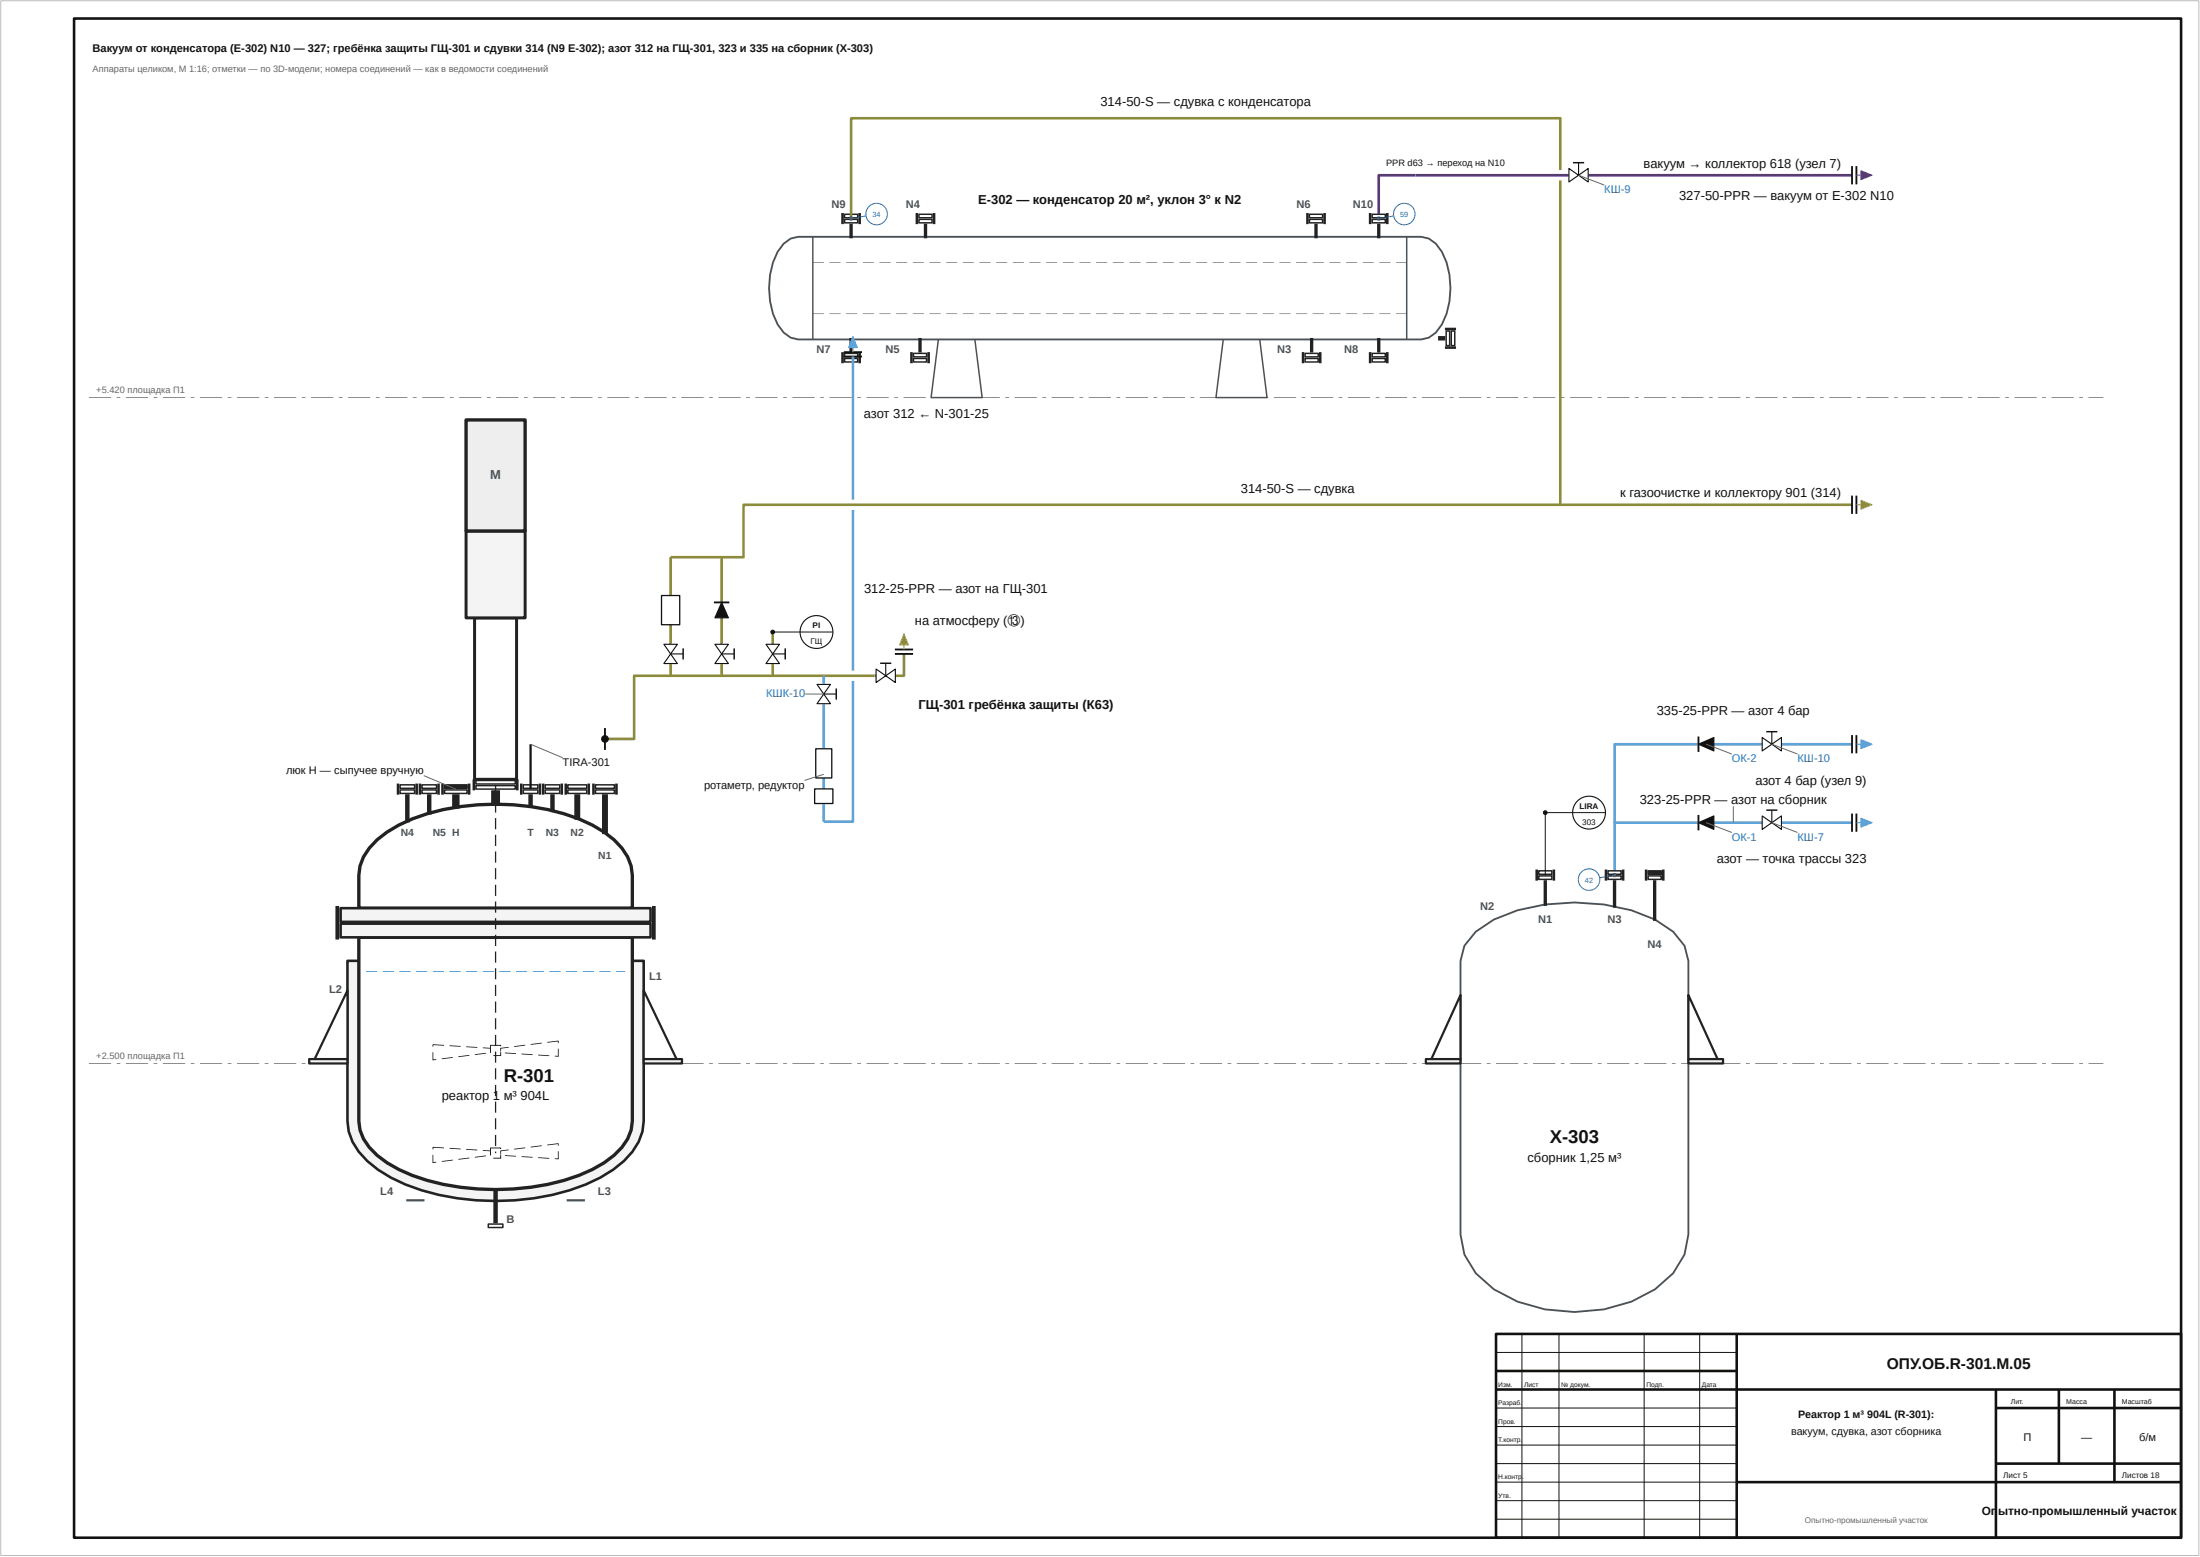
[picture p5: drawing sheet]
<svg xmlns="http://www.w3.org/2000/svg" width="594mm" height="420mm" viewBox="0 0 594 420" stroke-linecap="round" stroke-linejoin="round" font-family="sans-serif">
<path d="M20 5h569v410h-569zM404 360h185v55h-185zM469 360v55M404 370h65M404 375h185M539 375v40M539 380h50M556 375v20M571 375v25M469 400h120M539 395h50" fill="none" stroke="#111" stroke-width=".7" stroke-linecap="butt"/>
<path d="M423.7 47.3h-51.4v11.7M428.9 47.3h71.2" fill="none" stroke="#6a3c9a" stroke-width=".7" stroke-linecap="butt"/>
<path d="M500.1 136.2h-299.3v14.2h-19.7v23.5M194.9 150.4v12.2M181.1 179.1v3.3M194.9 166.7v7.2M194.9 179.1v3.3M208.7 170.6v3.3M208.7 179.1v3.3M244.1 176.5v5.9h-2.3M236.6 182.4h-65.4v17h-7.8" fill="none" stroke="#8b8b3b" stroke-width=".7" stroke-linecap="butt"/>
<path d="M222.4 182.4v2.3M222.4 189.9v31.9M458.7 200.8h-22.7v21.2M462.8 200.8h13.1M481.1 200.8h19M458.7 222h-22.7v14.2M462.8 222h13.1M481.1 222h19" fill="none" stroke="#5da4da" stroke-width=".7" stroke-linecap="butt"/>
<path d="M.2 .2h593.6v419.6h-593.6z" fill="none" stroke="#bbb" stroke-width=".27"/>
<path d="M411 360v55M421 360v55M444 360v55M459 360v55M404 365h65M404 380h65M404 385h65M404 390h65M404 395h65M404 400h65M404 405h65M404 410h65" fill="none" stroke="#111" stroke-width=".27"/>
<g fill="#666">
<path d="M24 286.9h6v.2h-6zM31.5 286.9h1v.2h-1zM34 286.9h6v.2h-6zM41.5 286.9h1v.2h-1zM44 286.9h6v.2h-6zM51.5 286.9h1v.2h-1zM54 286.9h6v.2h-6zM61.5 286.9h1v.2h-1zM64 286.9h6v.2h-6zM71.5 286.9h1v.2h-1zM74 286.9h6v.2h-6zM81.5 286.9h1v.2h-1zM84 286.9h6v.2h-6zM91.5 286.9h1v.2h-1zM94 286.9h6v.2h-6zM101.5 286.9h1v.2h-1zM104 286.9h6v.2h-6zM111.5 286.9h1v.2h-1zM114 286.9h6v.2h-6zM121.5 286.9h1v.2h-1zM124 286.9h6v.2h-6zM131.5 286.9h1v.2h-1zM134 286.9h6v.2h-6zM141.5 286.9h1v.2h-1zM144 286.9h6v.2h-6zM151.5 286.9h1v.2h-1zM154 286.9h6v.2h-6zM161.5 286.9h1v.2h-1zM164 286.9h6v.2h-6zM171.5 286.9h1v.2h-1zM174 286.9h6v.2h-6zM181.5 286.9h1v.2h-1zM184 286.9h6v.2h-6zM191.5 286.9h1v.2h-1zM194 286.9h6v.2h-6zM201.5 286.9h1v.2h-1zM204 286.9h6v.2h-6zM211.5 286.9h1v.2h-1zM214 286.9h6v.2h-6zM221.5 286.9h1v.2h-1zM224 286.9h6v.2h-6zM231.5 286.9h1v.2h-1zM234 286.9h6v.2h-6zM241.5 286.9h1v.2h-1zM244 286.9h6v.2h-6zM251.5 286.9h1v.2h-1zM254 286.9h6v.2h-6zM261.5 286.9h1v.2h-1zM264 286.9h6v.2h-6zM271.5 286.9h1v.2h-1zM274 286.9h6v.2h-6zM281.5 286.9h1v.2h-1zM284 286.9h6v.2h-6zM291.5 286.9h1v.2h-1zM294 286.9h6v.2h-6zM301.5 286.9h1v.2h-1zM304 286.9h6v.2h-6zM311.5 286.9h1v.2h-1zM314 286.9h6v.2h-6zM321.5 286.9h1v.2h-1zM324 286.9h6v.2h-6zM331.5 286.9h1v.2h-1zM334 286.9h6v.2h-6zM341.5 286.9h1v.2h-1zM344 286.9h6v.2h-6zM351.5 286.9h1v.2h-1zM354 286.9h6v.2h-6zM361.5 286.9h1v.2h-1zM364 286.9h6v.2h-6zM371.5 286.9h1v.2h-1zM374 286.9h6v.2h-6zM381.5 286.9h1v.2h-1zM384 286.9h6v.2h-6zM391.5 286.9h1v.2h-1zM394 286.9h6v.2h-6zM401.5 286.9h1v.2h-1zM404 286.9h6v.2h-6zM411.5 286.9h1v.2h-1zM414 286.9h6v.2h-6zM421.5 286.9h1v.2h-1zM424 286.9h6v.2h-6zM431.5 286.9h1v.2h-1zM434 286.9h6v.2h-6zM441.5 286.9h1v.2h-1zM444 286.9h6v.2h-6zM451.5 286.9h1v.2h-1zM454 286.9h6v.2h-6zM461.5 286.9h1v.2h-1zM464 286.9h6v.2h-6zM471.5 286.9h1v.2h-1zM474 286.9h6v.2h-6zM481.5 286.9h1v.2h-1zM484 286.9h6v.2h-6zM491.5 286.9h1v.2h-1zM494 286.9h6v.2h-6zM501.5 286.9h1v.2h-1zM504 286.9h6v.2h-6zM511.5 286.9h1v.2h-1zM514 286.9h6v.2h-6zM521.5 286.9h1v.2h-1zM524 286.9h6v.2h-6zM531.5 286.9h1v.2h-1zM534 286.9h6v.2h-6zM541.5 286.9h1v.2h-1zM544 286.9h6v.2h-6zM551.5 286.9h1v.2h-1zM554 286.9h6v.2h-6zM561.5 286.9h1v.2h-1zM564 286.9h4v.2h-4z"/>
<path d="M24 107.2h6v.2h-6zM31.5 107.2h1v.2h-1zM34 107.2h6v.2h-6zM41.5 107.2h1v.2h-1zM44 107.2h6v.2h-6zM51.5 107.2h1v.2h-1zM54 107.2h6v.2h-6zM61.5 107.2h1v.2h-1zM64 107.2h6v.2h-6zM71.5 107.2h1v.2h-1zM74 107.2h6v.2h-6zM81.5 107.2h1v.2h-1zM84 107.2h6v.2h-6zM91.5 107.2h1v.2h-1zM94 107.2h6v.2h-6zM101.5 107.2h1v.2h-1zM104 107.2h6v.2h-6zM111.5 107.2h1v.2h-1zM114 107.2h6v.2h-6zM121.5 107.2h1v.2h-1zM124 107.2h6v.2h-6zM131.5 107.2h1v.2h-1zM134 107.2h6v.2h-6zM141.5 107.2h1v.2h-1zM144 107.2h6v.2h-6zM151.5 107.2h1v.2h-1zM154 107.2h6v.2h-6zM161.5 107.2h1v.2h-1zM164 107.2h6v.2h-6zM171.5 107.2h1v.2h-1zM174 107.2h6v.2h-6zM181.5 107.2h1v.2h-1zM184 107.2h6v.2h-6zM191.5 107.2h1v.2h-1zM194 107.2h6v.2h-6zM201.5 107.2h1v.2h-1zM204 107.2h6v.2h-6zM211.5 107.2h1v.2h-1zM214 107.2h6v.2h-6zM221.5 107.2h1v.2h-1zM224 107.2h6v.2h-6zM231.5 107.2h1v.2h-1zM234 107.2h6v.2h-6zM241.5 107.2h1v.2h-1zM244 107.2h6v.2h-6zM251.5 107.2h1v.2h-1zM254 107.2h6v.2h-6zM261.5 107.2h1v.2h-1zM264 107.2h6v.2h-6zM271.5 107.2h1v.2h-1zM274 107.2h6v.2h-6zM281.5 107.2h1v.2h-1zM284 107.2h6v.2h-6zM291.5 107.2h1v.2h-1zM294 107.2h6v.2h-6zM301.5 107.2h1v.2h-1zM304 107.2h6v.2h-6zM311.5 107.2h1v.2h-1zM314 107.2h6v.2h-6zM321.5 107.2h1v.2h-1zM324 107.2h6v.2h-6zM331.5 107.2h1v.2h-1zM334 107.2h6v.2h-6zM341.5 107.2h1v.2h-1zM344 107.2h6v.2h-6zM351.5 107.2h1v.2h-1zM354 107.2h6v.2h-6zM361.5 107.2h1v.2h-1zM364 107.2h6v.2h-6zM371.5 107.2h1v.2h-1zM374 107.2h6v.2h-6zM381.5 107.2h1v.2h-1zM384 107.2h6v.2h-6zM391.5 107.2h1v.2h-1zM394 107.2h6v.2h-6zM401.5 107.2h1v.2h-1zM404 107.2h6v.2h-6zM411.5 107.2h1v.2h-1zM414 107.2h6v.2h-6zM421.5 107.2h1v.2h-1zM424 107.2h6v.2h-6zM431.5 107.2h1v.2h-1zM434 107.2h6v.2h-6zM441.5 107.2h1v.2h-1zM444 107.2h6v.2h-6zM451.5 107.2h1v.2h-1zM454 107.2h6v.2h-6zM461.5 107.2h1v.2h-1zM464 107.2h6v.2h-6zM471.5 107.2h1v.2h-1zM474 107.2h6v.2h-6zM481.5 107.2h1v.2h-1zM484 107.2h6v.2h-6zM491.5 107.2h1v.2h-1zM494 107.2h6v.2h-6zM501.5 107.2h1v.2h-1zM504 107.2h6v.2h-6zM511.5 107.2h1v.2h-1zM514 107.2h6v.2h-6zM521.5 107.2h1v.2h-1zM524 107.2h6v.2h-6zM531.5 107.2h1v.2h-1zM534 107.2h6v.2h-6zM541.5 107.2h1v.2h-1zM544 107.2h6v.2h-6zM551.5 107.2h1v.2h-1zM554 107.2h6v.2h-6zM561.5 107.2h1v.2h-1zM564 107.2h4v.2h-4z"/>
</g>
<path d="M93.8 259.3h80v43.3a14.9 14.9 0 0 1-5.3 10.7 45.9 45.9 0 0 1-24.3 10.1 65.7 65.7 0 0 1-38.7-5.6 23.7 23.7 0 0 1-10.3-9.7l-1-2.7-.4-2.8z" fill="#f4f4f4"/>
<path d="M93.8 259.3h80v43.3a14.9 14.9 0 0 1-5.3 10.7 45.9 45.9 0 0 1-24.3 10.1 65.7 65.7 0 0 1-38.7-5.6 23.7 23.7 0 0 1-10.3-9.7l-1-2.7-.4-2.8z" fill="none" stroke="#222" stroke-width=".7" stroke-linecap="butt"/>
<path d="M96.9 253h73.9v49.6a12.4 12.4 0 0 1-5 9.2 43.9 43.9 0 0 1-22.4 8.6 64.8 64.8 0 0 1-35.7-4.8 21.3 21.3 0 0 1-9.5-8.2l-1-2.4-.3-2.4z" fill="#fff"/>
<path d="M96.9 253h73.9v49.6a12.4 12.4 0 0 1-5 9.2 43.9 43.9 0 0 1-22.4 8.6 64.8 64.8 0 0 1-35.7-4.8 21.3 21.3 0 0 1-9.5-8.2l-1-2.4-.3-2.4z" fill="none" stroke="#222" stroke-width=".9" stroke-linecap="butt"/>
<path d="M101.9 226.6a43 43 0 0 1 22.4-8.9 62.6 62.6 0 0 1 35.6 5 21.5 21.5 0 0 1 9.6 8.6l.9 2.4 .4 2.5v8.9h-73.9v-8.9a13.1 13.1 0 0 1 5-9.6z" fill="#fff"/>
<path d="M101.9 226.6a43 43 0 0 1 22.4-8.9 62.6 62.6 0 0 1 35.6 5 21.5 21.5 0 0 1 9.6 8.6l.9 2.4 .4 2.5v8.9h-73.9v-8.9a13.1 13.1 0 0 1 5-9.6z" fill="none" stroke="#222" stroke-width=".9" stroke-linecap="butt"/>
<path d="M92 245.1h83.7v3.7h-83.7z" fill="#f4f4f4"/>
<path d="M92 245.1h83.7v3.7h-83.7z" fill="none" stroke="#222" stroke-width=".7" stroke-linecap="butt"/>
<path d="M92 249.3h83.7v3.7h-83.7z" fill="#f4f4f4"/>
<path d="M92 249.3h83.7v3.7h-83.7z" fill="none" stroke="#222" stroke-width=".7" stroke-linecap="butt"/>
<path d="M91.1 244.5v9.1M176.6 244.5v9.1" fill="none" stroke="#222" stroke-width="1" stroke-linecap="butt"/>
<path d="M93.8 267.3v18.5h-8.8z" fill="#fff"/>
<path d="M93.8 267.3v18.5h-8.8z" fill="none" stroke="#222" stroke-width=".6"/>
<path d="M83.5 285.8h10.3v1.2h-10.3z" fill="#f4f4f4"/>
<path d="M83.5 285.8h10.3v1.2h-10.3z" fill="none" stroke="#222" stroke-width=".6"/>
<path d="M173.8 267.3l8.9 18.5h-8.9z" fill="#fff"/>
<path d="M173.8 267.3l8.9 18.5h-8.9z" fill="none" stroke="#222" stroke-width=".6"/>
<path d="M173.8 285.8h10.4v1.2h-10.4z" fill="#f4f4f4"/>
<path d="M173.8 285.8h10.4v1.2h-10.4z" fill="none" stroke="#222" stroke-width=".6"/>
<path d="M133.8 213.3v4.2" fill="none" stroke="#222" stroke-width="2.4" stroke-linecap="butt"/>
<path d="M128.5 212h10.7v1h-10.7z" fill="#fff"/>
<path d="M128.5 212h10.7v1h-10.7z" fill="none" stroke="#222" stroke-width=".4"/>
<path d="M128.5 210.6h10.7v1h-10.7z" fill="#fff"/>
<path d="M128.5 210.6h10.7v1h-10.7z" fill="none" stroke="#222" stroke-width=".4"/>
<path d="M128 210.3v3M139.7 210.3v3" fill="none" stroke="#222" stroke-width=".7" stroke-linecap="butt"/>
<path d="M128.2 166.7h11.3v43.6h-11.3z" fill="#fff"/>
<path d="M128.2 166.7h11.3v43.6h-11.3z" fill="none" stroke="#222" stroke-width=".8" stroke-linecap="butt"/>
<path d="M125.9 143.3h15.9v23.4h-15.9z" fill="#f4f4f4"/>
<path d="M125.9 143.3h15.9v23.4h-15.9z" fill="none" stroke="#222" stroke-width=".8" stroke-linecap="butt"/>
<path d="M125.9 113.3h15.9v30h-15.9z" fill="#eee"/>
<path d="M125.9 113.3h15.9v30h-15.9z" fill="none" stroke="#222" stroke-width=".9" stroke-linecap="butt"/>
<path d="M133.7 211.8h.3v3h-.3zM133.7 216.3h.3v3h-.3zM133.7 220.8h.3v3h-.3zM133.7 225.3h.3v3h-.3zM133.7 229.8h.3v3h-.3zM133.7 234.3h.3v3h-.3zM133.7 238.8h.3v3h-.3zM133.7 243.3h.3v3h-.3zM133.7 247.8h.3v3h-.3zM133.7 252.3h.3v3h-.3zM133.7 256.8h.3v3h-.3zM133.7 261.3h.3v3h-.3zM133.7 265.8h.3v3h-.3zM133.7 270.3h.3v3h-.3zM133.7 274.8h.3v3h-.3zM133.7 279.3h.3v3h-.3zM133.7 283.8h.3v3h-.3zM133.7 288.3h.3v3h-.3zM133.7 292.8h.3v3h-.3zM133.7 297.3h.3v3h-.3zM133.7 301.8h.3v3h-.3zM133.7 306.3h.3v3h-.3zM133.7 310.8h.3v.4h-.3z" fill="#222"/>
<g fill="#1a1a1a">
<path d="M133.2 312.4l2 .2-.1-1h.2v1.1h-2.1zM132.4 309.7h2.8l.1 .4h-.2l.1-.3h-2.7l.1 2h-.3z"/>
<path d="M116.9 309.5l3 .2v.2l-3-.2zM121.4 309.8l3 .2v.2l-3-.2zM125.9 310.1l3 .2v.2l-3-.2zM130.4 310.4l2.1 .1 .1 1h-.3l.2-.9h-2.1zM128.2 312.2l3-.4v.3l-2.9 .3zM123.8 312.8l2.9-.4 .1 .2-3 .4zM119.3 313.3l3-.3v.2l-3 .4zM116.8 311.7h.2l-.1 2.1 .9-.3v.3h-1zM116.8 309.6h.2v.6h-.2z"/>
<path d="M147.8 308.9l2.9-.4 .1 .2-3 .4zM143.3 309.5l3-.4v.2l-3 .4zM138.8 310l3-.3v.2l-2.9 .3zM135.1 310.5l2.3-.3v.2l-2.2 .2 .1 .8h-.2zM136.4 311.7l2.9 .2v.3l-3-.2zM140.8 312l3 .2v.2l-3-.1zM145.3 312.3l3 .2v.2l-3-.2zM150.6 310.7h.3v2.1h-1.1v-.2l1 .2zM150.6 308.6h.3v.6h-.3z"/>
<path d="M133.2 284.8l2 .1-.1-1h.2v1.1h-2.1zM132.4 282h2.8l.1 .4h-.2l.1-.3h-2.7l.1 2.1h-.3z"/>
<path d="M116.9 281.8l3 .2v.2l-3-.2zM121.4 282.1l3 .2v.2l-3-.2zM125.9 282.4l3 .2v.2l-3-.2zM130.4 282.7l2.1 .1 .1 1h-.3l.2-.9h-2.1zM128.2 284.5l3-.4v.3l-3 .3zM123.8 285.1l2.9-.4 .1 .2-3 .4zM119.3 285.6l3-.3v.2l-3 .4zM116.8 284h.2l-.1 2.1 .9-.3v.3h-1zM116.8 281.9h.2v.6h-.2z"/>
<path d="M147.8 281.2l2.9-.4 .1 .2-3 .4zM143.3 281.8l3-.4v.2l-3 .4zM138.8 282.3l3-.3v.2l-2.9 .4zM135.1 282.8l2.3-.3v.2l-2.2 .2 .1 .8h-.2zM136.4 284.1l3 .1-.1 .3-3-.2zM140.9 284.3l2.9 .2v.2l-3-.1zM145.3 284.6l3 .2v.2l-3-.2zM150.6 283h.3v2.1h-1.1v-.2l1 .2zM150.6 280.9h.3v.6h-.3z"/>
</g>
<path d="M98.9 262.1h3v.2h-3zM103.4 262.1h3v.2h-3zM107.9 262.1h3v.2h-3zM112.4 262.1h3v.2h-3zM116.9 262.1h3v.2h-3zM121.4 262.1h3v.2h-3zM125.9 262.1h3v.2h-3zM130.4 262.1h3v.2h-3zM134.9 262.1h3v.2h-3zM139.4 262.1h3v.2h-3zM143.9 262.1h3v.2h-3zM148.4 262.1h3v.2h-3zM152.9 262.1h3v.2h-3zM157.4 262.1h3v.2h-3zM161.9 262.1h3v.2h-3zM166.4 262.1h2.4v.2h-2.4z" fill="#1f5fa8"/>
<path d="M110 214.3v7.7" fill="none" stroke="#222" stroke-width="1.2" stroke-linecap="butt"/>
<path d="M108 213.2h4v.9h-4z" fill="#fff"/>
<path d="M108 213.2h4v.9h-4z" fill="none" stroke="#222" stroke-width=".4"/>
<path d="M108 211.8h4v.9h-4z" fill="#fff"/>
<path d="M108 211.8h4v.9h-4z" fill="none" stroke="#222" stroke-width=".4"/>
<path d="M107.5 211.5v3M112.5 211.5v3" fill="none" stroke="#222" stroke-width=".7" stroke-linecap="butt"/>
<path d="M115.9 214.3v5.5" fill="none" stroke="#222" stroke-width="1.2" stroke-linecap="butt"/>
<path d="M113.9 213.2h4v.9h-4z" fill="#fff"/>
<path d="M113.9 213.2h4v.9h-4z" fill="none" stroke="#222" stroke-width=".4"/>
<path d="M113.9 211.8h4v.9h-4z" fill="#fff"/>
<path d="M113.9 211.8h4v.9h-4z" fill="none" stroke="#222" stroke-width=".4"/>
<path d="M113.4 211.5v3M118.4 211.5v3" fill="none" stroke="#222" stroke-width=".7" stroke-linecap="butt"/>
<path d="M123.1 214.3v4" fill="none" stroke="#222" stroke-width="2" stroke-linecap="butt"/>
<path d="M120.1 213.2h6.1v.9h-6.1z" fill="#fff"/>
<path d="M120.1 213.2h6.1v.9h-6.1z" fill="none" stroke="#222" stroke-width=".4"/>
<path d="M120.1 211.8h6.1v.9h-6.1z" fill="#222"/>
<path d="M120.1 211.8h6.1v.9h-6.1z" fill="none" stroke="#222" stroke-width=".4"/>
<path d="M119.5 211.5v3M126.7 211.5v3" fill="none" stroke="#222" stroke-width=".7" stroke-linecap="butt"/>
<path d="M143.3 214.3v3.8" fill="none" stroke="#222" stroke-width="1.2" stroke-linecap="butt"/>
<path d="M141.3 213.2h3.9v.9h-3.9z" fill="#fff"/>
<path d="M141.3 213.2h3.9v.9h-3.9z" fill="none" stroke="#222" stroke-width=".4"/>
<path d="M141.3 211.8h3.9v.9h-3.9z" fill="#fff"/>
<path d="M141.3 211.8h3.9v.9h-3.9z" fill="none" stroke="#222" stroke-width=".4"/>
<path d="M140.8 211.5v3M145.8 211.5v3" fill="none" stroke="#222" stroke-width=".7" stroke-linecap="butt"/>
<path d="M149.2 214.3v4.9" fill="none" stroke="#222" stroke-width="1.2" stroke-linecap="butt"/>
<path d="M147.2 213.2h4v.9h-4z" fill="#fff"/>
<path d="M147.2 213.2h4v.9h-4z" fill="none" stroke="#222" stroke-width=".4"/>
<path d="M147.2 211.8h4v.9h-4z" fill="#fff"/>
<path d="M147.2 211.8h4v.9h-4z" fill="none" stroke="#222" stroke-width=".4"/>
<path d="M146.7 211.5v3M151.7 211.5v3" fill="none" stroke="#222" stroke-width=".7" stroke-linecap="butt"/>
<path d="M155.9 214.3v6.9" fill="none" stroke="#222" stroke-width="1.6" stroke-linecap="butt"/>
<path d="M153.3 213.2h5.1v.9h-5.1z" fill="#fff"/>
<path d="M153.3 213.2h5.1v.9h-5.1z" fill="none" stroke="#222" stroke-width=".4"/>
<path d="M153.3 211.8h5.1v.9h-5.1z" fill="#fff"/>
<path d="M153.3 211.8h5.1v.9h-5.1z" fill="none" stroke="#222" stroke-width=".4"/>
<path d="M152.8 211.5v3M159 211.5v3" fill="none" stroke="#222" stroke-width=".7" stroke-linecap="butt"/>
<path d="M163.4 214.3v10.8" fill="none" stroke="#222" stroke-width="1.6" stroke-linecap="butt"/>
<path d="M160.8 213.2h5.1v.9h-5.1z" fill="#fff"/>
<path d="M160.8 213.2h5.1v.9h-5.1z" fill="none" stroke="#222" stroke-width=".4"/>
<path d="M160.8 211.8h5.1v.9h-5.1z" fill="#fff"/>
<path d="M160.8 211.8h5.1v.9h-5.1z" fill="none" stroke="#222" stroke-width=".4"/>
<path d="M160.3 211.5v3M166.5 211.5v3" fill="none" stroke="#222" stroke-width=".7" stroke-linecap="butt"/>
<path d="M133.8 320.6v9.5" fill="none" stroke="#222" stroke-width="1.2" stroke-linecap="butt"/>
<path d="M131.9 330.3h3.9v1h-3.9z" fill="#fff"/>
<path d="M131.9 330.3h3.9v1h-3.9z" fill="none" stroke="#222" stroke-width=".4"/>
<path d="M211.6 65.8l1.9-1.4 2.1-.5h168.2l2.1 .5a12.7 12.7 0 0 1 5.5 9.8 21.7 21.7 0 0 1-2 13.3l-1.6 2.2-1.9 1.4-2.1 .5h-168.2l-2.1-.5-1.9-1.4a17.7 17.7 0 0 1-3.9-11.9 17.6 17.6 0 0 1 3.9-12z" fill="none" stroke="#4a5258" stroke-width=".5"/>
<path d="M219.5 63.9v27.7M379.9 63.9v27.7" fill="none" stroke="#4a5258" stroke-width=".4"/>
<g fill="#4a5258">
<path d="M219.5 70.8h3v.1h-3zM224 70.8h3v.1h-3zM228.5 70.8h3v.1h-3zM233 70.8h3v.1h-3zM237.5 70.8h3v.1h-3zM242 70.8h3v.1h-3zM246.5 70.8h3v.1h-3zM251 70.8h3v.1h-3zM255.5 70.8h3v.1h-3zM260 70.8h3v.1h-3zM264.5 70.8h3v.1h-3zM269 70.8h3v.1h-3zM273.5 70.8h3v.1h-3zM278 70.8h3v.1h-3zM282.5 70.8h3v.1h-3zM287 70.8h3v.1h-3zM291.5 70.8h3v.1h-3zM296 70.8h3v.1h-3zM300.5 70.8h3v.1h-3zM305 70.8h3v.1h-3zM309.5 70.8h3v.1h-3zM314 70.8h3v.1h-3zM318.5 70.8h3v.1h-3zM323 70.8h3v.1h-3zM327.5 70.8h3v.1h-3zM332 70.8h3v.1h-3zM336.5 70.8h3v.1h-3zM341 70.8h3v.1h-3zM345.5 70.8h3v.1h-3zM350 70.8h3v.1h-3zM354.5 70.8h3v.1h-3zM359 70.8h3v.1h-3zM363.5 70.8h3v.1h-3zM368 70.8h3v.1h-3zM372.5 70.8h3v.1h-3zM377 70.8h2.9v.1h-2.9z"/>
<path d="M219.5 84.6h3v.2h-3zM224 84.6h3v.2h-3zM228.5 84.6h3v.2h-3zM233 84.6h3v.2h-3zM237.5 84.6h3v.2h-3zM242 84.6h3v.2h-3zM246.5 84.6h3v.2h-3zM251 84.6h3v.2h-3zM255.5 84.6h3v.2h-3zM260 84.6h3v.2h-3zM264.5 84.6h3v.2h-3zM269 84.6h3v.2h-3zM273.5 84.6h3v.2h-3zM278 84.6h3v.2h-3zM282.5 84.6h3v.2h-3zM287 84.6h3v.2h-3zM291.5 84.6h3v.2h-3zM296 84.6h3v.2h-3zM300.5 84.6h3v.2h-3zM305 84.6h3v.2h-3zM309.5 84.6h3v.2h-3zM314 84.6h3v.2h-3zM318.5 84.6h3v.2h-3zM323 84.6h3v.2h-3zM327.5 84.6h3v.2h-3zM332 84.6h3v.2h-3zM336.5 84.6h3v.2h-3zM341 84.6h3v.2h-3zM345.5 84.6h3v.2h-3zM350 84.6h3v.2h-3zM354.5 84.6h3v.2h-3zM359 84.6h3v.2h-3zM363.5 84.6h3v.2h-3zM368 84.6h3v.2h-3zM372.5 84.6h3v.2h-3zM377 84.6h2.9v.2h-2.9z"/>
</g>
<path d="M253.4 91.6l-2 15.7h13.8l-1.9-15.7M330.3 91.6l-1.9 15.7h13.8l-2-15.7" fill="none" stroke="#4a5258" stroke-width=".4"/>
<path d="M388.3 91.3h2" fill="none" stroke="#222" stroke-width="1.2" stroke-linecap="butt"/>
<path d="M390.5 89.3h1v4h-1z" fill="#fff"/>
<path d="M390.5 89.3h1v4h-1z" fill="none" stroke="#222" stroke-width=".4"/>
<path d="M391.9 89.3h1v4h-1z" fill="#fff"/>
<path d="M391.9 89.3h1v4h-1z" fill="none" stroke="#222" stroke-width=".4"/>
<path d="M390.2 88.8h3M390.2 93.8h3" fill="none" stroke="#222" stroke-width=".7" stroke-linecap="butt"/>
<path d="M398.5 251.4l4.9-3.2a53.7 53.7 0 0 1 37.2-2.5l6.3 2.5 4.9 3.2 3.1 3.8 1 4.1v73.9l-1 5.4-3.1 5-4.9 4.4a41.7 41.7 0 0 1-43.5 0l-4.9-4.4-3-5-1.1-5.4v-73.9l1.1-4.1z" fill="none" stroke="#4a5258" stroke-width=".5"/>
<path d="M394.4 268.5v17.3h-7.9z" fill="#fff"/>
<path d="M394.4 268.5v17.3h-7.9z" fill="none" stroke="#222" stroke-width=".6"/>
<path d="M385 285.8h9.4v1.2h-9.4z" fill="#f4f4f4"/>
<path d="M385 285.8h9.4v1.2h-9.4z" fill="none" stroke="#222" stroke-width=".6"/>
<path d="M455.9 268.5l7.9 17.3h-7.9z" fill="#fff"/>
<path d="M455.9 268.5l7.9 17.3h-7.9z" fill="none" stroke="#222" stroke-width=".6"/>
<path d="M455.9 285.8h9.4v1.2h-9.4z" fill="#f4f4f4"/>
<path d="M455.9 285.8h9.4v1.2h-9.4z" fill="none" stroke="#222" stroke-width=".6"/>
<path d="M229.8 60.4v3.9" fill="none" stroke="#222" stroke-width=".9" stroke-linecap="butt"/>
<path d="M228.1 59.2h3.5v.9h-3.5z" fill="#fff"/>
<path d="M228.1 59.2h3.5v.9h-3.5z" fill="none" stroke="#222" stroke-width=".4"/>
<path d="M228.1 57.8h3.5v1h-3.5z" fill="#fff"/>
<path d="M228.1 57.8h3.5v1h-3.5z" fill="none" stroke="#222" stroke-width=".4"/>
<path d="M227.5 57.5v3M232.1 57.5v3" fill="none" stroke="#222" stroke-width=".7" stroke-linecap="butt"/>
<path d="M249.9 60.4v3.9" fill="none" stroke="#222" stroke-width=".9" stroke-linecap="butt"/>
<path d="M248.2 59.2h3.5v.9h-3.5z" fill="#fff"/>
<path d="M248.2 59.2h3.5v.9h-3.5z" fill="none" stroke="#222" stroke-width=".4"/>
<path d="M248.2 57.8h3.5v1h-3.5z" fill="#fff"/>
<path d="M248.2 57.8h3.5v1h-3.5z" fill="none" stroke="#222" stroke-width=".4"/>
<path d="M247.6 57.5v3M252.2 57.5v3" fill="none" stroke="#222" stroke-width=".7" stroke-linecap="butt"/>
<path d="M355.4 60.4v3.9" fill="none" stroke="#222" stroke-width=".9" stroke-linecap="butt"/>
<path d="M353.6 59.2h3.6v.9h-3.6z" fill="#fff"/>
<path d="M353.6 59.2h3.6v.9h-3.6z" fill="none" stroke="#222" stroke-width=".4"/>
<path d="M353.6 57.8h3.6v1h-3.6z" fill="#fff"/>
<path d="M353.6 57.8h3.6v1h-3.6z" fill="none" stroke="#222" stroke-width=".4"/>
<path d="M353.1 57.5v3M357.7 57.5v3" fill="none" stroke="#222" stroke-width=".7" stroke-linecap="butt"/>
<path d="M372.3 60.4v3.9" fill="none" stroke="#222" stroke-width=".9" stroke-linecap="butt"/>
<path d="M370.5 59.2h3.6v.9h-3.6z" fill="#fff"/>
<path d="M370.5 59.2h3.6v.9h-3.6z" fill="none" stroke="#222" stroke-width=".4"/>
<path d="M370.5 57.8h3.6v1h-3.6z" fill="#fff"/>
<path d="M370.5 57.8h3.6v1h-3.6z" fill="none" stroke="#222" stroke-width=".4"/>
<path d="M370 57.5v3M374.6 57.5v3" fill="none" stroke="#222" stroke-width=".7" stroke-linecap="butt"/>
<path d="M229.8 91.2v3.9" fill="none" stroke="#222" stroke-width=".9" stroke-linecap="butt"/>
<path d="M228.1 95.4h3.5v.9h-3.5z" fill="#fff"/>
<path d="M228.1 95.4h3.5v.9h-3.5z" fill="none" stroke="#222" stroke-width=".4"/>
<path d="M228.1 96.7h3.5v1h-3.5z" fill="#fff"/>
<path d="M228.1 96.7h3.5v1h-3.5z" fill="none" stroke="#222" stroke-width=".4"/>
<path d="M227.5 95v3M232.1 95v3" fill="none" stroke="#222" stroke-width=".7" stroke-linecap="butt"/>
<path d="M248.4 91.2v3.9" fill="none" stroke="#222" stroke-width=".9" stroke-linecap="butt"/>
<path d="M246.7 95.4h3.5v.9h-3.5z" fill="#fff"/>
<path d="M246.7 95.4h3.5v.9h-3.5z" fill="none" stroke="#222" stroke-width=".4"/>
<path d="M246.7 96.7h3.5v1h-3.5z" fill="#fff"/>
<path d="M246.7 96.7h3.5v1h-3.5z" fill="none" stroke="#222" stroke-width=".4"/>
<path d="M246.1 95v3M250.8 95v3" fill="none" stroke="#222" stroke-width=".7" stroke-linecap="butt"/>
<path d="M354.2 91.2v3.9" fill="none" stroke="#222" stroke-width=".9" stroke-linecap="butt"/>
<path d="M352.4 95.4h3.6v.9h-3.6z" fill="#fff"/>
<path d="M352.4 95.4h3.6v.9h-3.6z" fill="none" stroke="#222" stroke-width=".4"/>
<path d="M352.4 96.7h3.6v1h-3.6z" fill="#fff"/>
<path d="M352.4 96.7h3.6v1h-3.6z" fill="none" stroke="#222" stroke-width=".4"/>
<path d="M351.9 95v3M356.5 95v3" fill="none" stroke="#222" stroke-width=".7" stroke-linecap="butt"/>
<path d="M372.3 91.2v3.9" fill="none" stroke="#222" stroke-width=".9" stroke-linecap="butt"/>
<path d="M370.5 95.4h3.6v.9h-3.6z" fill="#fff"/>
<path d="M370.5 95.4h3.6v.9h-3.6z" fill="none" stroke="#222" stroke-width=".4"/>
<path d="M370.5 96.7h3.6v1h-3.6z" fill="#fff"/>
<path d="M370.5 96.7h3.6v1h-3.6z" fill="none" stroke="#222" stroke-width=".4"/>
<path d="M370 95v3M374.6 95v3" fill="none" stroke="#222" stroke-width=".7" stroke-linecap="butt"/>
<path d="M500.1 44.8v5M501.3 44.8v5" fill="none" stroke="#111" stroke-width=".5"/>
<path d="M502.6 46.1l3 1.2-3 1.2z" fill="#6a3d9a"/>
<path d="M502.6 46.1l3 1.2-3 1.2z" fill="none" stroke="#6a3d9a" stroke-width=".27"/>
<path d="M501.3 47.3h1.8" fill="none" stroke="#6a3d9a" stroke-width=".3"/>
<path d="M143.3 200.8v12.2" fill="none" stroke="#111" stroke-width=".6"/>
<circle cx="163.4" cy="199.4" r=".9" fill="#111"/>
<circle cx="163.4" cy="199.4" r=".9" fill="none" stroke="#111" stroke-width=".27"/>
<path d="M163.4 196.5v5.9" fill="none" stroke="#111" stroke-width=".5"/>
<path d="M178.6 160.7h5v7.9h-5z" fill="#fff"/>
<path d="M178.6 160.7h5v7.9h-5z" fill="none" stroke="#111" stroke-width=".35"/>
<path d="M208.7 170.6h7.3" fill="none" stroke="#111" stroke-width=".27"/>
<circle cx="208.7" cy="170.6" r=".5" fill="#111"/>
<circle cx="208.7" cy="170.6" r=".5" fill="none" stroke="#111" stroke-width=".27"/>
<circle cx="220.5" cy="170.6" r="4.4" fill="#fff"/>
<circle cx="220.5" cy="170.6" r="4.4" fill="none" stroke="#111" stroke-width=".3"/>
<path d="M216 170.6h8.9" fill="none" stroke="#111" stroke-width=".27"/>
<path d="M220.3 202.1h4.3v7.9h-4.3z" fill="#fff"/>
<path d="M220.3 202.1h4.3v7.9h-4.3z" fill="none" stroke="#111" stroke-width=".35"/>
<path d="M220 212.9h4.9v3.9h-4.9z" fill="#fff"/>
<path d="M220 212.9h4.9v3.9h-4.9z" fill="none" stroke="#111" stroke-width=".35"/>
<path d="M227.9 96.2h4.9M227.9 95h4.9" fill="none" stroke="#111" stroke-width=".5"/>
<path d="M230.3 93.3v1.7" fill="none" stroke="#5da5da" stroke-width=".3"/>
<path d="M230.3 90.8l1.2 3h-2.4z" fill="#5da5da"/>
<path d="M230.3 90.8l1.2 3h-2.4z" fill="none" stroke="#5da5da" stroke-width=".27"/>
<path d="M241.7 176.5h4.9M241.7 175.3h4.9" fill="none" stroke="#111" stroke-width=".5"/>
<path d="M244.1 173.5v1.8" fill="none" stroke="#a39e4c" stroke-width=".3"/>
<path d="M244.1 171.1l1.2 3h-2.4z" fill="#a39e4c"/>
<path d="M244.1 171.1l1.2 3h-2.4z" fill="none" stroke="#a39e4c" stroke-width=".27"/>
<path d="M500.1 133.8v4.9M501.3 133.8v4.9" fill="none" stroke="#111" stroke-width=".5"/>
<path d="M502.6 135l3 1.2-3 1.2z" fill="#a39e4c"/>
<path d="M502.6 135l3 1.2-3 1.2z" fill="none" stroke="#a39e4c" stroke-width=".27"/>
<path d="M501.3 136.2h1.8" fill="none" stroke="#a39e4c" stroke-width=".3"/>
<path d="M109.7 323.9h4.9M153 323.9h5" fill="none" stroke="#4a5258" stroke-width=".6"/>
<path d="M417.3 237.5v7" fill="none" stroke="#222" stroke-width=".9" stroke-linecap="butt"/>
<path d="M415.5 236.4h3.6v.9h-3.6z" fill="#fff"/>
<path d="M415.5 236.4h3.6v.9h-3.6z" fill="none" stroke="#222" stroke-width=".4"/>
<path d="M415.5 235h3.6v.9h-3.6z" fill="#fff"/>
<path d="M415.5 235h3.6v.9h-3.6z" fill="none" stroke="#222" stroke-width=".4"/>
<path d="M415 234.7v3M419.6 234.7v3" fill="none" stroke="#222" stroke-width=".7" stroke-linecap="butt"/>
<path d="M436 237.5v7.5" fill="none" stroke="#222" stroke-width=".9" stroke-linecap="butt"/>
<path d="M434.2 236.4h3.6v.9h-3.6z" fill="#fff"/>
<path d="M434.2 236.4h3.6v.9h-3.6z" fill="none" stroke="#222" stroke-width=".4"/>
<path d="M434.2 235h3.6v.9h-3.6z" fill="#fff"/>
<path d="M434.2 235h3.6v.9h-3.6z" fill="none" stroke="#222" stroke-width=".4"/>
<path d="M433.7 234.7v3M438.3 234.7v3" fill="none" stroke="#222" stroke-width=".7" stroke-linecap="butt"/>
<path d="M446.8 237.5v11" fill="none" stroke="#222" stroke-width=".9" stroke-linecap="butt"/>
<path d="M445.1 236.4h3.5v.9h-3.5z" fill="#fff"/>
<path d="M445.1 236.4h3.5v.9h-3.5z" fill="none" stroke="#222" stroke-width=".4"/>
<path d="M445.1 235h3.5v.9h-3.5z" fill="#222"/>
<path d="M445.1 235h3.5v.9h-3.5z" fill="none" stroke="#222" stroke-width=".4"/>
<path d="M444.5 234.7v3M449.2 234.7v3" fill="none" stroke="#222" stroke-width=".7" stroke-linecap="butt"/>
<path d="M424.7 219.3h-7.4v16.9" fill="none" stroke="#111" stroke-width=".27"/>
<circle cx="417.3" cy="219.3" r=".5" fill="#111"/>
<circle cx="417.3" cy="219.3" r=".5" fill="none" stroke="#111" stroke-width=".27"/>
<circle cx="429.1" cy="219.3" r="4.4" fill="#fff"/>
<circle cx="429.1" cy="219.3" r="4.4" fill="none" stroke="#111" stroke-width=".3"/>
<path d="M424.7 219.3h8.8" fill="none" stroke="#111" stroke-width=".27"/>
<path d="M500.1 219.6v4.9M501.3 219.6v4.9" fill="none" stroke="#111" stroke-width=".5"/>
<path d="M502.6 220.8l3 1.2-3 1.2z" fill="#4d85d1"/>
<path d="M502.6 220.8l3 1.2-3 1.2z" fill="none" stroke="#4d85d1" stroke-width=".27"/>
<path d="M501.3 222h1.8" fill="none" stroke="#4d85d1" stroke-width=".3"/>
<path d="M500.1 198.4v4.9M501.3 198.4v4.9" fill="none" stroke="#111" stroke-width=".5"/>
<path d="M502.6 199.6l3 1.2-3 1.2z" fill="#4d85d1"/>
<path d="M502.6 199.6l3 1.2-3 1.2z" fill="none" stroke="#4d85d1" stroke-width=".27"/>
<path d="M501.3 200.8h1.8" fill="none" stroke="#4d85d1" stroke-width=".3"/>
<path d="M421.4 45.9v-14h-191.6v27.1M421.4 48.7v87.5" fill="none" stroke="#8b8b3b" stroke-width=".7" stroke-linecap="butt"/>
<path d="M230.3 96.2v38.6M230.3 137.6v43.4M230.3 183.8v38h-7.9" fill="none" stroke="#5da4da" stroke-width=".7" stroke-linecap="butt"/>
<path d="M423.7 45.5l5.2 3.6v-3.6l-5.2 3.6z" fill="#fff"/>
<path d="M423.7 45.5l5.2 3.6v-3.6l-5.2 3.6zM426.3 43.9v3.4" fill="none" stroke="#111" stroke-width=".3"/>
<path d="M424.8 43.9h3" fill="none" stroke="#111" stroke-width=".4"/>
<path d="M193.1 173.9l3.6 5.2h-3.6l3.6-5.2z" fill="#fff"/>
<path d="M193.1 173.9l3.6 5.2h-3.6l3.6-5.2zM194.9 176.5h3.4" fill="none" stroke="#111" stroke-width=".3"/>
<path d="M198.3 175v3" fill="none" stroke="#111" stroke-width=".4"/>
<path d="M194.9 162.6l1.8 4.1h-3.6z" fill="#111"/>
<path d="M194.9 162.6l1.8 4.1h-3.6z" fill="none" stroke="#111" stroke-width=".3"/>
<path d="M192.8 162.6h4.2" fill="none" stroke="#111" stroke-width=".5"/>
<path d="M179.3 173.9l3.6 5.2h-3.6l3.6-5.2z" fill="#fff"/>
<path d="M179.3 173.9l3.6 5.2h-3.6l3.6-5.2zM181.1 176.5h3.4" fill="none" stroke="#111" stroke-width=".3"/>
<path d="M184.5 175v3" fill="none" stroke="#111" stroke-width=".4"/>
<path d="M206.8 173.9l3.7 5.2h-3.7l3.7-5.2z" fill="#fff"/>
<path d="M206.8 173.9l3.7 5.2h-3.7l3.7-5.2zM208.7 176.5h3.3" fill="none" stroke="#111" stroke-width=".3"/>
<path d="M212 175v3" fill="none" stroke="#111" stroke-width=".4"/>
<path d="M220.6 184.7l3.7 5.2h-3.7l3.7-5.2z" fill="#fff"/>
<path d="M220.6 184.7l3.7 5.2h-3.7l3.7-5.2zM222.4 187.3h3.4" fill="none" stroke="#111" stroke-width=".3"/>
<path d="M225.8 185.8v3" fill="none" stroke="#111" stroke-width=".4"/>
<path d="M236.6 180.6l5.2 3.6v-3.6l-5.2 3.6z" fill="#fff"/>
<path d="M239.2 179v3.4M236.6 180.6l5.2 3.6v-3.6l-5.2 3.6z" fill="none" stroke="#111" stroke-width=".3"/>
<path d="M237.7 179h3" fill="none" stroke="#111" stroke-width=".4"/>
<path d="M458.7 222l4.1-1.8v3.6z" fill="#111"/>
<path d="M458.7 222l4.1-1.8v3.6z" fill="none" stroke="#111" stroke-width=".3"/>
<path d="M458.7 219.9v4.2" fill="none" stroke="#111" stroke-width=".5"/>
<path d="M475.9 220.2l5.2 3.6v-3.6l-5.2 3.6z" fill="#fff"/>
<path d="M478.5 218.6v3.4M475.9 220.2l5.2 3.6v-3.6l-5.2 3.6z" fill="none" stroke="#111" stroke-width=".3"/>
<path d="M477 218.6h3" fill="none" stroke="#111" stroke-width=".4"/>
<path d="M458.7 200.8l4.1-1.8v3.7z" fill="#111"/>
<path d="M458.7 200.8l4.1-1.8v3.7z" fill="none" stroke="#111" stroke-width=".3"/>
<path d="M458.7 198.8v4.1" fill="none" stroke="#111" stroke-width=".5"/>
<path d="M475.9 199l5.2 3.7v-3.7l-5.2 3.7z" fill="#fff"/>
<path d="M475.9 199l5.2 3.7v-3.7l-5.2 3.7zM478.5 197.5v3.3" fill="none" stroke="#111" stroke-width=".3"/>
<path d="M477 197.5h3" fill="none" stroke="#111" stroke-width=".4"/>
<path d="M426.3 47.3l6.9 2.6M217.4 187.3h5M114.4 209.3l8.7 3.7M143.3 200.8l8.6 3.7M222.4 209l-5.1 1.6M460.7 200.8l7 2.7M468.1 217.6v4.4M478.5 200.8l6.9 2.7M460.7 222l7 2.7M478.5 222l6.9 2.7" fill="none" stroke="#666" stroke-width=".27"/>
<path d="M233.9 58.3l-4.1 .7" fill="none" stroke="#1f5fa8" stroke-width=".27"/>
<circle cx="229.8" cy="59" r=".45" fill="#1f5fa8"/>
<circle cx="229.8" cy="59" r=".45" fill="none" stroke="#1f5fa8" stroke-width=".27"/>
<circle cx="236.7" cy="57.8" r="2.9" fill="#fff"/>
<g fill="none" stroke="#1f5fa8" stroke-width=".27">
<path d="M376.4 58.3l-4.1 .7"/>
<circle cx="236.7" cy="57.8" r="2.9"/>
</g>
<circle cx="372.3" cy="59" r=".45" fill="#1f5fa8"/>
<circle cx="372.3" cy="59" r=".45" fill="none" stroke="#1f5fa8" stroke-width=".27"/>
<circle cx="379.2" cy="57.8" r="2.9" fill="#fff"/>
<g fill="none" stroke="#1f5fa8" stroke-width=".27">
<path d="M436 236.2l-4 .7"/>
<circle cx="379.2" cy="57.8" r="2.9"/>
</g>
<circle cx="436" cy="236.2" r=".45" fill="#1f5fa8"/>
<circle cx="436" cy="236.2" r=".45" fill="none" stroke="#1f5fa8" stroke-width=".27"/>
<circle cx="429.1" cy="237.4" r="2.9" fill="#fff"/>
<circle cx="429.1" cy="237.4" r="2.9" fill="none" stroke="#1f5fa8" stroke-width=".27"/>
<g font-size="5" fill="#111">
<text x="136" y="291.9">R-301</text>
<text x="418.5" y="308.5">X-303</text>
</g>
<text font-size="4.2" fill="#111" x="509.5" y="369.5">ОПУ.ОБ.R-301.М.05</text>
<g font-size="3.5" fill="#111">
<text x="297.2" y="28.7">314-50-S — сдувка с конденсатора</text>
<text x="443.9" y="45.3">вакуум → коллектор 618 (узел 7)</text>
<text x="264.2" y="55">E-302 — конденсатор 20 м², уклон 3° к N2</text>
<text x="453.4" y="54.1">327-50-PPR — вакуум от E-302 N10</text>
<text x="233.3" y="112.7">азот 312 ← N-301-25</text>
<text x="335.1" y="133">314-50-S — сдувка</text>
<text x="437.5" y="134.3">к газоочистке и коллектору 901 (314)</text>
<text x="233.3" y="160">312-25-PPR — азот на ГЩ-301</text>
<text x="247.1" y="168.8">на атмосферу (⑬)</text>
<text x="248.1" y="191.2">ГЩ-301 гребёнка защиты (К63)</text>
<text x="447.4" y="192.8">335-25-PPR — азот 4 бар</text>
<text x="474" y="211.8">азот 4 бар (узел 9)</text>
<text x="442.8" y="217.1">323-25-PPR — азот на сборник</text>
<text x="463.6" y="232.9">азот — точка трассы 323</text>
<text x="119.3" y="296.9">реактор 1 м³</text>
<text x="140.6" y="296.9">904L</text>
<text x="412.5" y="313.5">сборник 1,25 м³</text>
</g>
<text font-size="3.5" fill="#4a5258" x="132.4" y="129.4">M</text>
<g font-size="3.2" fill="#111">
<text x="535.2" y="409">Оп</text>
<text x="539.6" y="409">ытно-промышленный участок</text>
</g>
<g font-size="3" fill="#111">
<text x="25" y="14">Вакуум от конденсатора (E-302) N10 — 327; гребёнка защиты ГЩ-301 и сдувки 314 (N9 E-302); азот 312 на ГЩ-301, 323 и 335 на сборник (X-303)</text>
<text x="77.3" y="208.9">люк H — сыпучее вручную</text>
<text x="151.9" y="206.7">TIRA-301</text>
<text x="190.1" y="212.9">ротаметр, редуктор</text>
<text x="546.4" y="389">П</text>
<text x="562" y="389">—</text>
<text x="577.7" y="389">б/м</text>
</g>
<g font-size="3" fill="#1f5fa8">
<text x="433.2" y="52.2">КШ-9</text>
<text x="206.9" y="188.2">КШК-10</text>
<text x="467.7" y="205.7">ОК-2</text>
<text x="485.4" y="205.7">КШ-10</text>
<text x="467.7" y="226.9">ОК-1</text>
<text x="485.4" y="226.9">КШ-7</text>
</g>
<g font-size="3" fill="#4a5258">
<text x="224.5" y="56">N9</text>
<text x="244.6" y="56">N4</text>
<text x="350.1" y="56">N6</text>
<text x="365.3" y="56">N10</text>
<text x="220.5" y="95.1">N7</text>
<text x="239.1" y="95.1">N5</text>
<text x="344.9" y="95.1">N3</text>
<text x="363" y="95.1">N8</text>
<text x="399.7" y="245.5">N2</text>
<text x="415.4" y="249">N1</text>
<text x="434.1" y="249">N3</text>
<text x="444.9" y="255.9">N4</text>
<text x="88.8" y="267.9">L2</text>
<text x="175.3" y="264.5">L1</text>
<text x="102.7" y="322.5">L4</text>
<text x="161.5" y="322.5">L3</text>
<text x="136.8" y="330.1">B</text>
</g>
<g font-size="2.9" fill="#111">
<text x="485.6" y="382.7">Реактор 1 м³</text>
<text x="504.2" y="382.7">904L (R-301):</text>
<text x="483.7" y="387.3">вакуум, сдувка, азот сборника</text>
</g>
<g font-size="2.8" fill="#4a5258">
<text x="108.2" y="225.7">N4</text>
<text x="116.9" y="225.7">N5 H</text>
<text x="142.4" y="225.7">T</text>
<text x="147.4" y="225.7">N3</text>
<text x="154.1" y="225.7">N2</text>
<text x="161.6" y="231.9">N1</text>
</g>
<g font-size="2.5" fill="#666">
<text x="25" y="19.5">Аппараты целиком, М 1:16; отметки — по 3D-модели; номера соединений — как в ведомости соединений</text>
<text x="26" y="106.1">+5.420 площадка П1</text>
<text x="26" y="285.8">+2.500 площадка П1</text>
</g>
<text font-size="2.5" fill="#111" x="374.3" y="44.8">PPR d63 → переход на N10</text>
<g font-size="2.2" fill="#111">
<text x="218.9" y="173.8">ГЩ</text>
<text x="219.4" y="169.6">PI</text>
<text x="426.6" y="218.3">LIRA</text>
<text x="427.3" y="222.6">303</text>
<text x="541" y="398.8">Лист 5</text>
<text x="573" y="398.8">Листов 18</text>
</g>
<text font-size="2.2" fill="#666" x="487.4" y="411">Опытно-промышленный участок</text>
<g font-size="2" fill="#1f5fa8">
<text x="235.6" y="58.7">34</text>
<text x="378.1" y="58.7">59</text>
<text x="428" y="238.3">42</text>
</g>
<g font-size="1.9" fill="#111">
<text x="543" y="378.8">Лит.</text>
<text x="558" y="378.8">Масса</text>
<text x="573" y="378.8">Масштаб</text>
</g>
<g font-size="1.8" fill="#111">
<text x="404.6" y="374.2">Изм.</text>
<text x="411.6" y="374.2">Лист</text>
<text x="421.6" y="374.2">№ докум.</text>
<text x="444.6" y="374.2">Подп.</text>
<text x="459.6" y="374.2">Дата</text>
<text x="404.6" y="379.2">Разраб.</text>
<text x="404.6" y="384.2">Пров.</text>
<text x="404.6" y="389.2">Т.контр.</text>
<text x="404.6" y="399.2">Н.контр</text>
<text x="411" y="399.2">.</text>
<text x="404.6" y="404.2">Утв.</text>
</g>
</svg>
